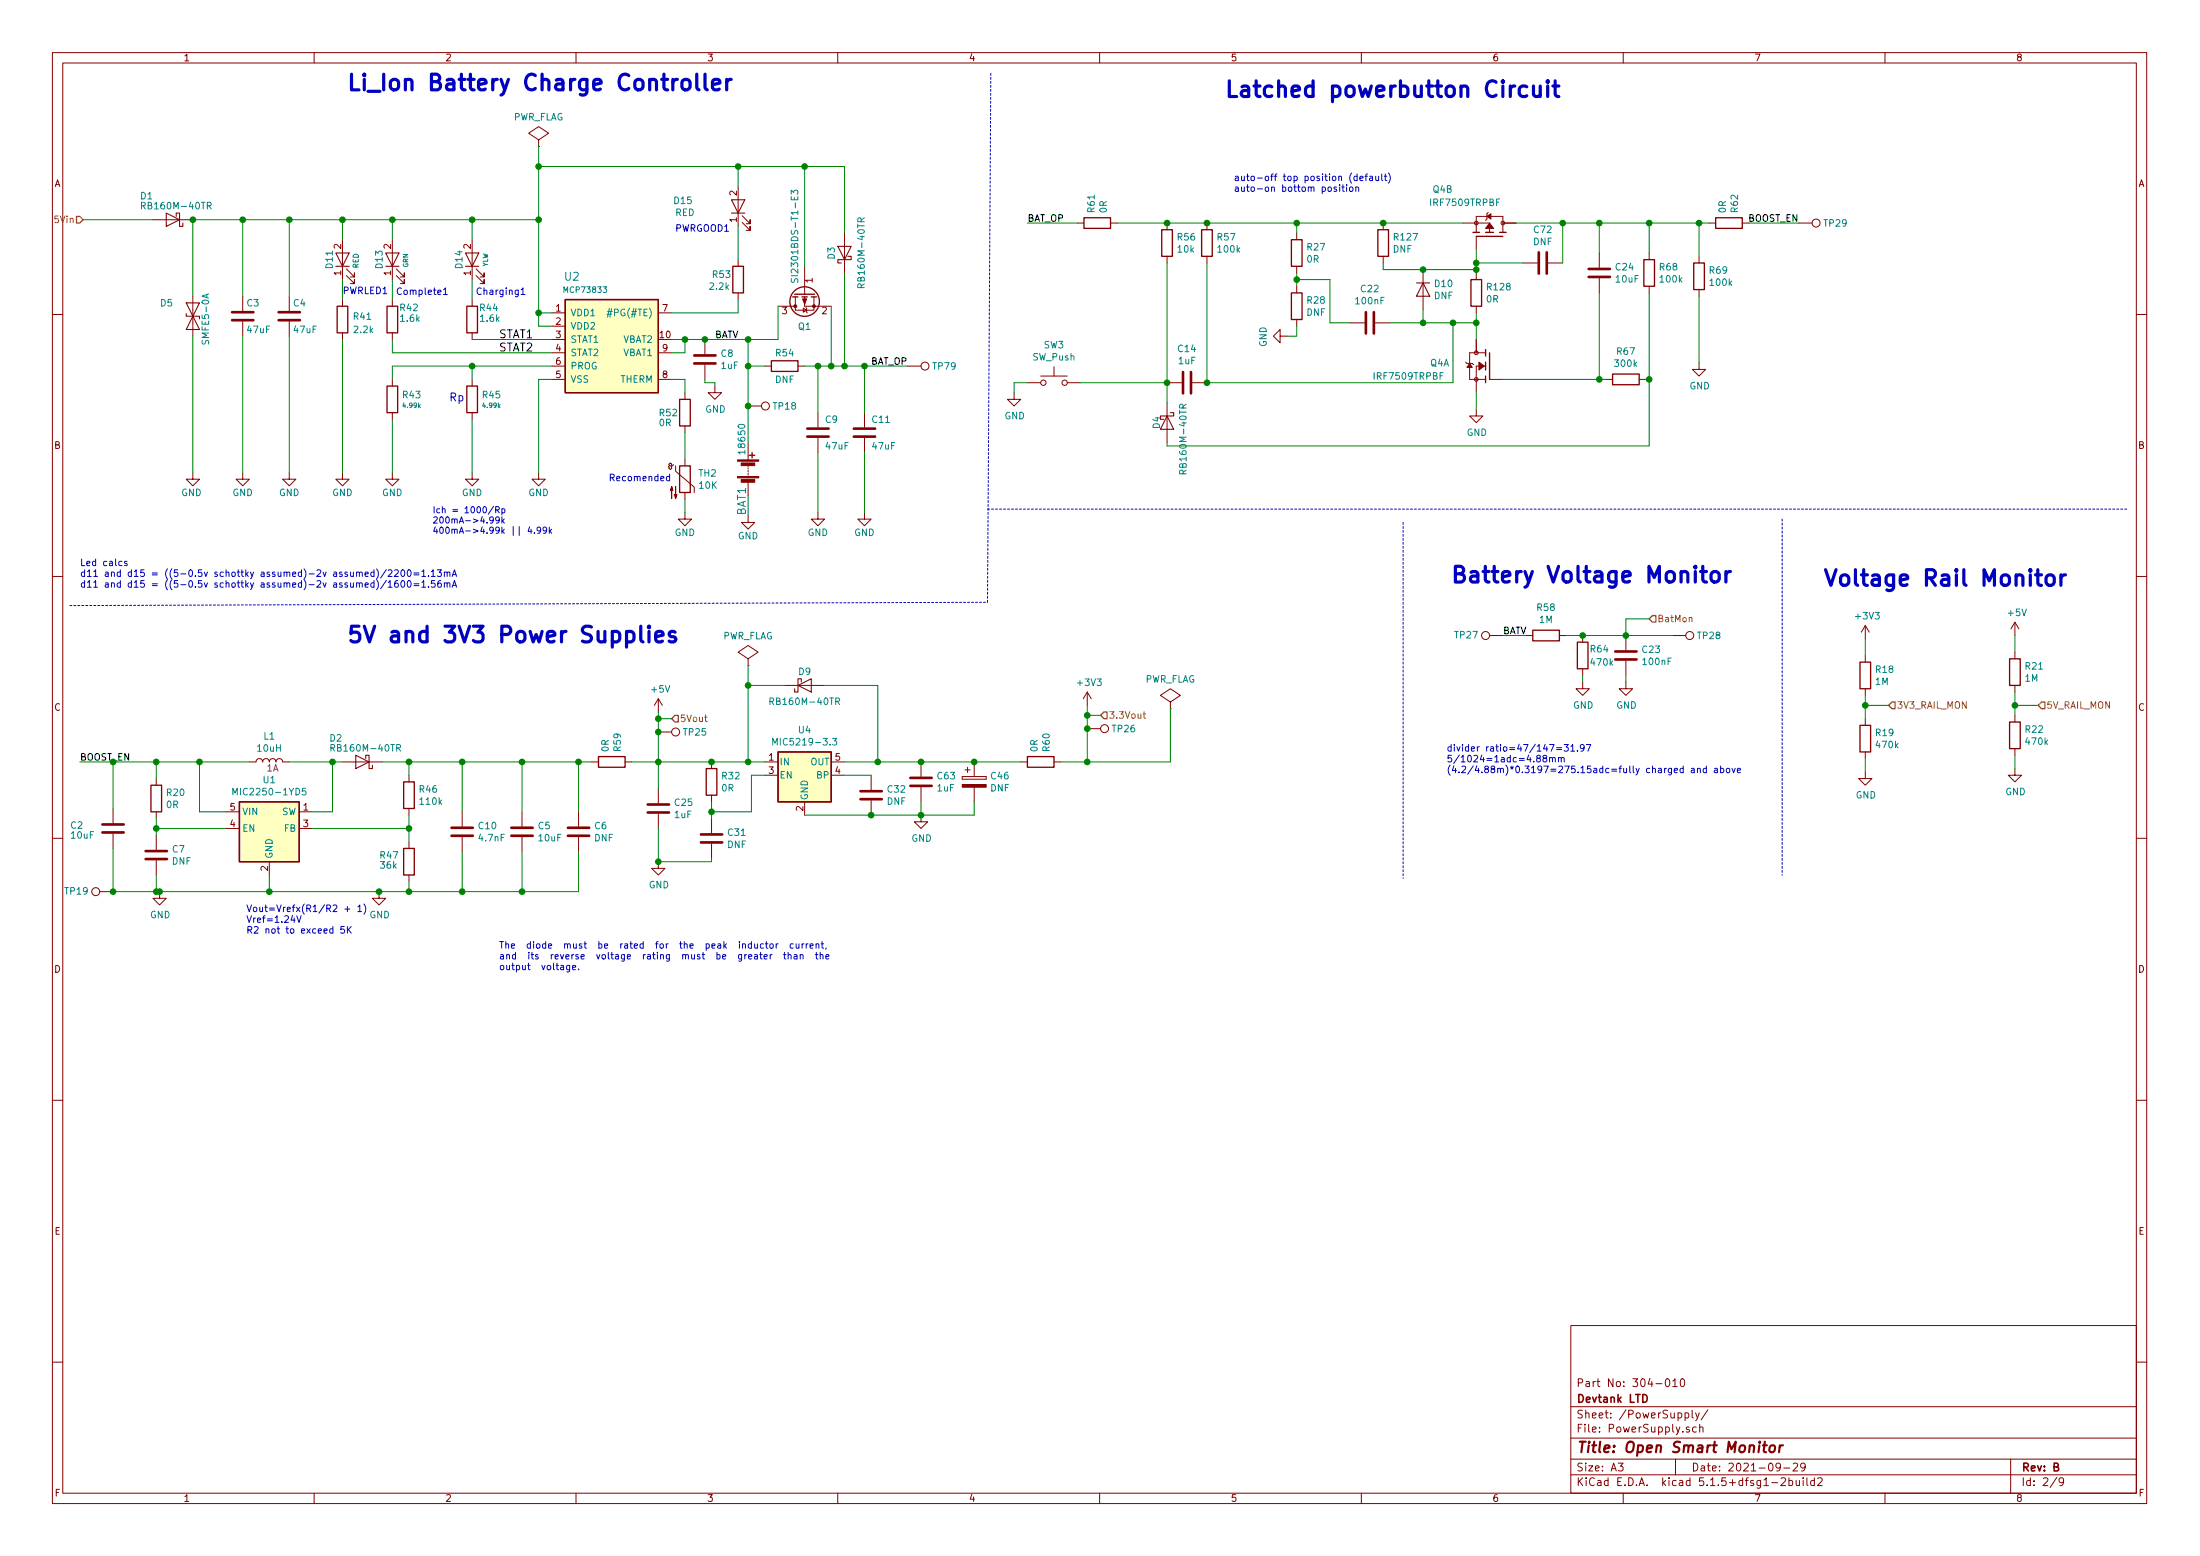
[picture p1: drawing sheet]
<svg xmlns="http://www.w3.org/2000/svg" width="420mm" height="297mm" viewBox="0 0 420 297" stroke-linecap="round" stroke-linejoin="round" font-family="sans-serif">
<g fill="none" stroke="#840000" stroke-width=".19">
<path d="M10 10h400v277h-400zM12 12h396v273.1h-396zM60 10v2M110 10v2M160 10v2M210 10v2M260 10v2M310 10v2M360 10v2M102.9 26.7l1.9-1.3-1.9-1.2-1.9 1.2 1.9 1.3v1.3M102.9 28h.1M141 35.6v7.6"/>
<path d="M29.2 41.9h7.6M36.8 56.6v7.6M46.4 56.6v2.7M55.2 56.6v2.7M65.4 45.8v7.6M65.4 57.2v1.3M66.2 52.6l1.5 1.5v-.7v.7h-.8M66.2 51.3l1.5 1.6v-.8v.8h-.8M74.9 45.8v7.6M74.9 57.2v1.3M75.7 52.6l1.5 1.5v-.7v.7h-.7M75.7 51.3l1.5 1.6v-.8v.8h-.7"/>
<path d="M90.2 45.8v7.6M90.2 57.2v1.3M90.9 52.6l1.6 1.5v-.7v.7h-.8M90.9 51.3l1.6 1.6v-.8v.8h-.8M105.4 59.7h2.5M125.8 59.7h2.5M141 49.6v1.2M141 55.9v1.3M141.7 42.5l1.6 1.5v-.8v.8h-.8M141.7 41.2l1.6 1.5v-.8v.8h-.8M148.6 58.5h3.3M151.9 56.7v1.8"/>
<path d="M153.4 58.8l.7 .4-.7 .4zM153.7 50.8v5.4M153.7 56.7v1.8h5M153.9 58.7l.3 1M155.4 56.7v2.5h-3.5v-.7M161.3 44.5v7.6M205.7 42.6h1.3M212.1 42.6h1.3M222.9 42.6v1.3M222.9 48.9v1.3M230.5 42.6v1.3M230.5 48.9v1.3"/>
<path d="M247.6 44.5v1.3M247.6 50.8v1.3M247.6 54.6v1.3M264.2 42.6v1.3M264.2 48.9v1.3M271.8 51.5v7.6M279.4 42.6h5.1v1.8M281.9 44.4v-3.1h5.1v3.1M281.9 45.1v2.6M281.9 52.1v1.3M281.9 58.5v1.2M284.2 40.5l-.2 .3v1l-.3 .3"/>
<path d="M287 42.6h2.6M290.8 50.2h2.8M295.7 50.2h2.7M305.4 48.3v2.8M305.4 53.1v2.8M315 48.3v1.3M315 54.6v1.3M324.5 48.9v1.3M324.5 55.3v1.3M326.4 42.6h1.3M332.7 42.6h1.3M343.5 42.6h2.6"/>
<path d="M10 60h2M46.4 61.4v2.8M55.2 61.4v2.8M65.4 63.5v1.3M74.9 63.5v1.3M74.9 72.4v1.3M74.9 78.8v1.2M90.2 63.5v1.3M90.2 72.4v1.3M90.2 78.8v1.2M105.4 69.9h2.5M105.4 62.3h2.5"/>
<path d="M105.4 64.8h2.5M105.4 67.3h2.5M105.4 72.4h2.5M125.8 67.3h2.5M125.8 72.4h2.5M130.8 75v1.2M134.6 64.8v2.8M134.6 69.6v2.8M136.5 73.7v1.3h1.3l-1.3 1.2-1.2-1.2h1.2M142.9 77.5h2.5M146 69.9h1.3M152.4 69.9h1.3"/>
<path d="M156.2 78.8v2.8M165.1 78.8v2.8M173.4 69.9h2.5M193.7 75v1.2h1.2l-1.2 1.3-1.3-1.3h1.3M196.2 73.1h2.6M198.8 71.8h5M201.3 70v1.8M203.8 73.1h2.6M222.9 76.9v7.6M222.9 73.1h2.8M227.7 73.1h2.8M244.5 64.2v-1.3l-1.3 1.3 1.3 1.2v-1.2h1.2"/>
<path d="M247.6 61v1.3M257.8 61.6h2.8M262.6 61.6h2.8M279.9 69.1l.3 .3h1l.2 .2M281.9 78.1v1.3h1.3l-1.3 1.3-1.2-1.3h1.2M281.9 64.8v2.5M283.7 69.9h-1.8v5.1M283.7 67.3h-3v5.1h3M284.5 72.4h2.5M306.7 72.4h1.3M313.1 72.4h1.2M324.5 69.3v1.2h1.3l-1.3 1.3-1.3-1.3h1.3"/>
<path d="M408 60h2M36.8 90.2v1.3h1.3l-1.3 1.2-1.2-1.2h1.2M46.4 90.2v1.3h1.2l-1.2 1.2-1.3-1.2h1.3M55.2 90.2v1.3h1.3l-1.3 1.2-1.2-1.2h1.2M65.4 90.2v1.3h1.3l-1.3 1.2-1.3-1.2h1.3M74.9 90.2v1.3h1.3l-1.3 1.2-1.2-1.2h1.2M90.2 90.2v1.3h1.2l-1.2 1.2-1.3-1.2h1.3M102.9 90.2v1.3h1.2l-1.2 1.2-1.3-1.2h1.3M128.6 88.7l-.2 .2-.3 .1-.3-.2v-.2l.3-.2 .2 .2v.8l-.2 .2-.3-.2-.2-.3M129 88.9v1.1l3.6 3v1M130.8 97.8v1.3h1.3l-1.3 1.3-1.3-1.3h1.3M130.8 81.3v1.3"/>
<path d="M130.8 87.7v1.2M130.8 94v1.3M142.9 98.5v1.2h1.2l-1.2 1.3-1.3-1.3h1.3M142.9 84.5v3.3M142.9 88.8v.3M142.9 89.3v.3M142.9 89.8v.3M142.9 90.3v.3M142.9 90.8v.3M142.9 92.1v2.6M156.2 97.8v1.3h1.3l-1.3 1.3-1.3-1.3h1.3M156.2 83.6v2.8"/>
<path d="M165.1 97.8v1.3h1.3l-1.3 1.3-1.3-1.3h1.3M165.1 83.6v2.8M10 110h2M356.2 119.4v2.6M356.2 119.4l-.7 1.3M356.2 119.4l.8 1.3M384.8 118.8v2.5M384.8 118.8l-.8 1.3M384.8 118.8l.8 1.3M408 110h2M125.7 133.4v2.5M125.7 139.7h2.6"/>
<path d="M125.7 133.4l-.7 1.3M125.7 133.4l.8 1.3M142.9 125.8l1.9-1.3-1.9-1.3-1.9 1.3 1.9 1.3v1.2M142.9 127h.1M149.9 130.8h7.6M207.6 139.1h2.6M207.6 132.1l-.7 1.3M207.6 132.1v2.6M207.6 132.1l.8 1.3M223.5 134l1.9-1.2-1.9-1.3-1.9 1.3 1.9 1.2v1.3M223.5 135.3h.1M284.5 121.3h2.5"/>
<path d="M291.5 121.3h1.2M297.8 121.3h1.3M302.3 130.2v1.3h1.2l-1.2 1.3-1.3-1.3h1.3M302.3 121.3v1.3M302.3 127.7v1.2M310.5 130.2v1.3h1.3l-1.3 1.3-1.3-1.3h1.3M310.5 121.3v2.8M310.5 126.1v2.8M319.4 121.3h2.5M356.2 125.1v1.3M356.2 131.5v1.3M356.2 137.2v1.3"/>
<path d="M384.8 124.5v1.3M384.8 130.8v1.3M384.8 136.6v1.2M21.6 154.3v2.8M21.6 159.2v2.8M29.8 148.6v1.3M29.8 155v1.2M29.8 159.4v2.8M43.2 155h2.5M43.2 158.2h2.5M47.6 145.5h1.3a.63 .63 0 0 1 .6-.7 .63 .63 0 0 1 .7 .7 .63 .63 0 0 1 .6-.7 .63 .63 0 0 1 .6 .7 .63 .63 0 0 1 .7-.7 .63 .63 0 0 1 .6 .7 .63 .63 0 0 1 .6-.7 .63 .63 0 0 1 .7 .7h1.2M57.1 155h2.6"/>
<path d="M57.1 158.2h2.6M65.4 145.5h7.6M78.1 148v1.3M78.1 154.3v1.3M88.3 155v2.8M88.3 159.8v2.8M99.7 155v2.8M99.7 159.8v2.8M110.5 155v2.8M110.5 159.8v2.8M113 145.5h1.3M119.4 145.5h1.2"/>
<path d="M125.7 150.5v2.8M125.7 155.4v2.8M135.9 145.5v1.2M135.9 151.8v1.3M135.9 156.2v2.8M146 145.5h2.6M146 148h2.6M153.7 153.1v2.5M158.7 145.5h2.6M158.7 148h2.6M166.4 148v2.8M166.4 152.8v2.8"/>
<path d="M175.9 155.6v1.3h1.3l-1.3 1.3-1.3-1.3h1.3M175.9 145.5v2.7M175.9 150.3v2.8M183.8 148.2v.6zM183.8 148.8h4.5zM183.8 148.2h4.5zM184.3 147h1M184.8 146.5v1M186.1 145.5v2.7M186.1 150.3v2.8M188.3 148.2v.6zM194.9 145.5h1.3"/>
<path d="M201.3 145.5h1.3M356.2 147.4v1.2h1.3l-1.3 1.3-1.2-1.3h1.2M356.2 143.5v1.3M384.8 146.7v1.3h1.3l-1.3 1.3-1.3-1.3h1.3M384.8 142.9v1.3M10 160h2M19 170.2h2.6M29.8 164.2v2.8M30.5 170.2v1.3h1.2l-1.2 1.3-1.3-1.3h1.3M51.4 164.5v2.5M72.4 170.2v1.3h1.3l-1.3 1.3-1.3-1.3h1.3M78.1 160.7v1.3"/>
<path d="M78.1 167v1.3M125.7 164.5v1.3h1.3l-1.3 1.2-1.2-1.2h1.2M135.9 161.1v2.8M408 160h2M10 210h2M408 210h2M300 253h108v32.1h-108zM10 260h2M300 278.5h108M300 274.5h108M300 268.5h108M309 279.3h1l-.5 .6 .4 .1v.7l-.2 .1-.7-.1"/>
<path d="M318.3 263.3l.1-.1a.8 .8 0 0 1 .5 .8 .8 .8 0 0 1-.5 .7 .97 .97 0 0 1-.1-1.4zM319.5 263.6l.4-.4v1.5M319.5 264.7h.8M320 278.5v3M321 263.4l.3-.2a.86 .86 0 0 1 .1 1.5l-.4-.3-.1-.6zM321.8 269.8l.4-.1 .3 .3-.1 .6h-.6M322.6 272.5l-.4-.1-.2 .2 .1 .2 .5 .2v.3h-.6M323.2 269.2v1.3l.2 .2M323.8 269.7l.4 1M324 272.5l-.5-.1-.3 .3 .1 .6 .2 .1 .5-.1M324.5 269.7l-.5 1.4-.2 .1M324.6 272.5l.2-.1 .4 .1v.9"/>
<path d="M324.6 271.9v1.5M326.2 269.1l-1.3 2M340 279.9l-.2 .3h-.5l-.1-.3 .1-.5 .5-.1 .2 .2a1.19 1.19 0 0 1-.2 1.2l-.5 .1M342.5 279.5l.5-.2 .3 .2v.2l-.9 1.1h.9M344.8 279.9l-.4 .3h-.2l-.3-.3 .1-.5 .4-.1 .3 .2a1.13 1.13 0 0 1-.3 1.2l-.4 .1M384 278.5v6.6M408 260h2M60 285.1v1.9M110 285.1v1.9M160 285.1v1.9M210 285.1v1.9M260 285.1v1.9"/>
<path d="M300 281.5h108M310 285.1v1.9M338.4 283h1.1M340.2 282.3l.5-.2 .3 .4-.9 1.1h.9M340.7 280.2h1.1M341.7 282.7l.4-.1 .3 .3-.2 .6h-.5M341.7 282.1v1.5M343 282.6l.1 .9 .3 .1 .3-.1M343.7 282.6v1M344.4 282.1v.2M344.4 282.6v1M345.1 282.1v1.3l.2 .2"/>
<path d="M346.5 282.7l-.4-.1-.3 .3 .1 .6 .2 .1 .4-.1M346.5 282.1v1.5M347.1 282.3l.6-.2 .3 .4-.9 1.1h.9M360 285.1v1.9M392.8 282l-1.3 2M394.1 282.7l-.3 .3h-.4l-.2-.3 .2-.5 .4-.1 .2 .2a1.19 1.19 0 0 1-.2 1.2l-.4 .1"/>
<circle cx="281.9" cy="42.6" r=".36"/>
<circle cx="287" cy="42.6" r=".36"/>
<circle cx="346.8" cy="42.6" r=".76"/>
<circle cx="146.2" cy="77.5" r=".76"/>
<circle cx="176.7" cy="69.9" r=".76"/>
<circle cx="199.3" cy="73.1" r=".51"/>
<circle cx="203.3" cy="73.1" r=".51"/>
<circle cx="281.9" cy="72.4" r=".36"/>
<circle cx="281.9" cy="67.3" r=".36"/>
<circle cx="129" cy="139.7" r=".76"/>
<circle cx="210.9" cy="139.1" r=".76"/>
<circle cx="283.7" cy="121.3" r=".76"/>
<circle cx="322.7" cy="121.3" r=".76"/>
<circle cx="18.3" cy="170.2" r=".76"/>
</g>
<path d="M336.7 275.9h.7M337.1 275.2l-.3 1.7 .1 .2 .4 .1M338.1 276.1l.1-.1a.51 .51 0 0 1 .8 .3l-.1 .5a.54 .54 0 0 1-.5 .4 .54 .54 0 0 1-.5-.4zM339.9 275.9l-.1 1.3M340.5 275.9a.55 .55 0 0 0-.6 .4" fill="none" stroke="#840000" stroke-width=".41"/>
<path d="M313.7 266.2a.75 .75 0 0 1 .9 .8 .75 .75 0 0 1-.9 .7z" fill="none" stroke="#840000" stroke-width=".3"/>
<g fill="none" stroke="#840000" stroke-width=".51">
<path d="M44.3 59.6h4.1M53.2 59.6h4.1M260.9 59.6v4.1M262.4 59.6v4.1M293.9 48.2v4M295.4 48.2v4M303.4 52.9h4.1M303.4 51.3h4.1M44.3 61.1h4.1M53.2 61.1h4.1M132.6 69.4h4.1M132.6 67.9h4.1"/>
<path d="M225.9 71v4.1M227.5 71v4.1M154.2 83.3h4M154.2 81.8h4M163.1 83.3h4M163.1 81.8h4M308.5 125.9h4M308.5 124.4h4M19.6 158.9h4M19.6 157.4h4M86.2 159.5h4.1M86.2 158h4.1"/>
<path d="M97.7 159.5h4M97.7 158h4M108.5 159.5h4M108.5 158h4M123.7 155.1h4.1M123.7 153.6h4.1M133.9 159.3h4M164.3 152.6h4.1M164.3 151h4.1M173.9 150h4M173.9 148.5h4M27.8 164h4.1"/>
<path d="M27.8 162.5h4.1M133.9 160.8h4"/>
</g>
<g fill="none" stroke="#840000" stroke-width=".25">
<path d="M64.4 58.5h2v5h-2zM73.9 58.5h2v5h-2zM89.2 58.5h2v5h-2zM107.9 57.2h17.8v17.8h-17.8zM140 50.8h2v5.1h-2zM151.4 56.7h1M151.8 56.2h3.8M153.2 56.7h1M154.9 56.7h1.1M207 41.6h5.1v2h-5.1zM221.9 43.9h2v5h-2zM229.5 43.9h2v5h-2z"/>
<path d="M246.6 45.8h2.1v5h-2.1zM246.6 55.9h2.1v5.1h-2.1zM263.1 43.9h2.1v5h-2.1zM280.9 53.4h2.1v5.1h-2.1zM281.3 44.4h1.3M281.9 45.1h5.1M283.7 44.4h1.5M286.4 44.4h1.3M313.9 49.6h2.1v5h-2.1zM323.5 50.2h2v5.1h-2zM327.7 41.6h5v2h-5zM73.9 73.7h2v5.1h-2z"/>
<path d="M89.2 73.7h2v5.1h-2zM129.8 76.2h2v5.1h-2zM147.3 68.9h5.1v2h-5.1zM283.7 66.7v1.3M283.7 69.1v1.5M283.7 71.8v1.3M284.5 67.3v5.1M308 71.4h5.1v2h-5.1zM129.8 88.9h2v5.1h-2zM143.1 86.9h1M143.6 86.4v1M292.7 120.3h5.1v2h-5.1z"/>
<path d="M301.2 122.6h2.1v5.1h-2.1zM355.2 126.4h2.1v5.1h-2.1zM355.2 138.5h2.1v5h-2.1zM383.8 125.8h2v5h-2zM383.8 137.8h2v5.1h-2zM28.8 149.9h2.1v5.1h-2.1zM45.7 153.1h11.4v11.4h-11.4zM77.1 149.3h2v5h-2zM114.3 144.4h5.1v2.1h-5.1zM134.9 146.7h2v5.1h-2zM148.6 143.5h10.1v9.6h-10.1zM196.2 144.4h5.1v2.1h-5.1z"/>
<path d="M77.1 162h2v5h-2z"/>
<circle cx="153.7" cy="57.6" r="2.82"/>
</g>
<g fill="none" stroke="#840000" stroke-width=".2">
<path d="M139.7 38.1h2.5l-1.2 2.6zM31.7 40.7l2.6 1.2-2.6 1.3zM33.7 41.3v-.6h.6v2.5h.6v-.6M35.6 57.8h2.5l-1.3 2.6zM35.6 59.9v.5h2.5v.5M64.1 48.3h2.6l-1.3 2.5zM64.1 50.8h2.6M73.7 48.3h2.5l-1.3 2.5zM73.7 50.8h2.5M88.9 48.3h2.5l-1.2 2.5zM88.9 50.8h2.5M139.7 40.7h2.5"/>
<path d="M160 47h2.6l-1.3 2.6zM161.9 48.9h.7v.7h-2.6v.6h.7M270.5 54h2.5M271.8 54l1.2 2.6h-2.5zM36.8 60.4l1.3 2.5h-2.5zM222.9 79.4l1.3 2.6h-2.6zM223.5 78.8h.7v.6h-2.6v.6h.6M152.4 130.8l2.5-1.2v2.5zM153 130.2v-.6h-.6v2.5h-.6v-.6M67.9 144.2l2.6 1.3-2.6 1.2zM69.8 144.8v-.6h.7v2.5h.6v-.6"/>
</g>
<g fill="none" stroke="#008484" stroke-width=".19">
<path d="M27 39.3l.6-.1 .1-.5-.7-.1v1.3M39.6 39.3l.6-.1 .1-.1v-.4l-.7-.1v1.3M39.9 39.3l.4 .6M151.1 37.1v-.8l.5 .4 .1-.3h.5l.2 .2-.2 .5M39.9 56.1l-1.3 .4 1.3 .4M115.9 60h.9M116 59.4h.9M116.4 58.9l-.4 1.6M151.2 53.2l-.1 .5 .1 .2h.4l.2-.6 .3-.1 .3 .2-.1 .5M164.5 54.9l-.1-.6-.5-.1-.1 .7h1.3M164.5 42.3l-.1-.6-.2-.1-.3 .1-.1 .6h1.3M165.1 41.6l-.6 .4"/>
<path d="M225.9 77.9v-.6l-.2-.1h-.3l-.1 .7h1.2M226.5 77.2l-.6 .4M225.9 90.5v-.6l-.5-.1-.1 .7h1.2M147 133.9l.7-.1v-.4l-.7-.2v1.3M159.6 133.9l.6-.1 .2-.1-.1-.3-.7-.2v1.3M159.9 133.9l.5 .6M44.5 151.8v-1.3l.4 .9 .4-.9v1.3M58.4 150.5h-.6l-.1 .6 .5-.1 .2 .2v.3l-.2 .3-.5-.2M63.2 142.8l.6-.1 .1-.4-.7-.2v1.3M75.8 142.8l.6-.1 .1-.1-.1-.3-.6-.2v1.3M76.1 142.8l.4 .6M147.6 142.2v-1.2l.4 .9 .4-.9v1.2"/>
<path d="M159 141h.8l-.4 .4 .3 .2v.5l-.1 .1-.6-.1"/>
</g>
<g fill="#840000" stroke="#840000" stroke-width=".19">
<path d="M140.8 91h4.1v.2h-4.1z"/>
<path d="M140.8 87.8h4.1v.2h-4.1z"/>
<path d="M141.6 91.6h2.5v.5h-2.5z"/>
<path d="M141.6 88.4h2.5v.5h-2.5z"/>
<path d="M183.8 149.8h4.5v.5h-4.5z"/>
<path d="M153.3 57.1h.8l-.4 1z"/>
<path d="M128.3 92.9l.2 .7h-.5l.3-.7v2.3z"/>
<path d="M129 92.9v2.3l-.2-.8h.5l-.3 .8z"/>
<path d="M284.5 42.6l.7 1h-1.5z"/>
<path d="M284 41.3l.7-.5v1z"/>
<path d="M282.4 69.1l1.1 .8-1.1 .7z"/>
<path d="M280.7 69.4l.5 .7h-1z"/>
<circle cx="155.4" cy="58.5" r=".28"/>
<circle cx="151.9" cy="58.5" r=".28"/>
</g>
<g fill="#ffffc2" stroke="#ffffc2" stroke-width=".19">
<path d="M45.7 153.1h11.4v11.4h-11.4z"/>
<path d="M107.9 57.2h17.8v17.8h-17.8z"/>
<path d="M148.6 143.5h10.1v9.6h-10.1z"/>
</g>
<path d="M188.6 97.2h217.8M268 99.7v68M340.4 99.1v67.9M13.3 115.6l175.3-.6M188.6 115l.6-101" fill="none" stroke="#0000c2" stroke-width=".19" stroke-dasharray=".4 .4"/>
<g fill="none" stroke="#008400" stroke-width=".19">
<path d="M102.9 28v34.3h2.5M102.9 31.8h58.4v12.7M141 31.8v3.8M153.7 31.8v19M15.9 41.9h13.3M46.4 41.9v14.7M55.2 41.9v14.7M65.4 41.9v3.9M65.4 53.4v3.8M74.9 41.9v3.9M74.9 53.4v3.8M90.2 41.9v3.9"/>
<path d="M90.2 53.4v3.8M102.9 59.7h2.5M102.9 41.9h-66.1v14.7M141 57.2v2.5h-12.7M141 43.2v6.4M148.6 58.5v6.3h-20.3M158.7 58.5v11.4M161.3 52.1v17.8M196.2 42.6h9.5M213.4 42.6h66M222.9 50.2v26.7M230.5 50.2v22.9h47v-11.5"/>
<path d="M247.6 42.6v1.9M247.6 52.1v2.5M247.6 53.4h6.4v8.2h3.8M264.2 50.2v1.3h17.7M271.8 59.1v2.5M281.9 47.7v4.4M281.9 59.7v5.1M281.9 50.2h8.9M289.6 42.6h36.8M298.4 42.6v7.6M305.4 42.6v5.7M305.4 55.9v16.5"/>
<path d="M315 55.9v29.2h-92.1v-.6M315 42.6v5.7M324.5 42.6v6.3M324.5 56.6v12.7M334 42.6h9.5M36.8 64.2v26M46.4 64.2v26M55.2 64.2v26M65.4 64.8v25.4M74.9 64.8v2.5h30.5M90.2 69.9v2.5M90.2 64.8h15.2"/>
<path d="M105.4 72.4h-2.5v17.8M105.4 69.9h-30.5v2.5M128.3 72.4h2.5v2.6M130.8 64.8v2.5h-2.5M134.6 72.4v.7h1.9v.6M142.9 64.8v19.7M142.9 69.9h3.1M153.7 69.9h19.7M156.2 69.9v8.9M165.1 69.9v8.9M196.2 73.1h-2.5v1.9M206.4 73.1h16.5"/>
<path d="M247.6 62.3v1.9h-1.9M265.4 61.6h16.5M281.9 75v3.1M287 72.4h19.7M314.3 72.4h.7M74.9 80v10.2M90.2 80v10.2M130.8 82.6v5.1M130.8 95.3v2.5M142.9 94.7v3.8M156.2 86.4v11.4M165.1 86.4v11.4"/>
<path d="M315 118.1h-4.5v3.2M125.7 135.9v14.6M125.7 137.2h2.6M142.9 127v18.5M142.9 130.8h7M157.5 130.8h10.1v14.7M207.6 136.6h2.6M207.6 134.7v10.8M223.5 135.3v10.2h-20.9M287 121.3h4.5M299.1 121.3h20.3M302.3 128.9v1.3"/>
<path d="M310.5 128.9v1.3M356.2 122v3.1M356.2 132.8v4.4M356.2 134.7h4.5M384.8 134.7h4.5M384.8 121.3v3.2M384.8 132.1v4.5M15.2 145.5h32.4M21.6 145.5v8.8M29.8 158.2h13.4M29.8 145.5v3.1M29.8 156.2v3.2"/>
<path d="M38.1 145.5v9.5h5.1M55.2 145.5h10.2M59.7 158.2h18.4M63.5 145.5v9.5h-3.8M73 145.5h40M78.1 145.5v2.5M78.1 155.6v5.1M88.3 145.5v9.5M99.7 145.5v9.5M110.5 145.5v9.5M120.6 145.5h25.4M125.7 158.2v6.3h10.2v-.6"/>
<path d="M135.9 153.1v3.1M146 148h-2.5v7h-7.6M161.3 145.5h33.6M161.3 148h5.1M175.9 153.1v2.5M186.1 153.1v2.5h-32.4M356.2 144.8v2.6M384.8 144.2v2.5M21.6 162v8.2h88.9v-7.6M29.8 167v3.2M51.4 167v3.2M78.1 168.3v1.9"/>
<path d="M88.3 162.6v7.6M99.7 162.6v7.6"/>
</g>
<path d="M322.6 118l.2-.1h.3v.8M134.6 136.9h.5M134.7 136.5v1.1l.4 .2M218.3 136.3h.5M218.5 135.9v1l.3 .2" fill="none" stroke="#848400" stroke-width=".19"/>
<path d="M14.6 41.3h.6l.7 .6-.7 .7h-.6zM315.6 117.5h.6v1.3h-.6l-.6-.7zM128.9 136.6h.6v1.2h-.6l-.6-.6zM210.8 135.9h.7v1.3h-.7l-.6-.6zM361.3 134h.6v1.3h-.6l-.6-.6zM389.9 134h.6v1.3h-.6l-.6-.6z" fill="none" stroke="#848400" stroke-width=".25"/>
<g fill="none" stroke="#0000c2" stroke-width=".61">
<path d="M133.1 14.2v2.5l.4 .5M134.6 14.2v2.5l.5 .5M136.1 16.2l1.4-.3-.1-.6-.3-.2h-.6l-.4 .5v1.1l.1 .3 .3 .2h.6l.3-.2M138.8 15.1v2.1M139.6 15.1a.77 .77 0 0 0-.8 .6M292.9 16.4v1.6l.1 .3a.81 .81 0 0 0 1.2-.2M294.2 16.4v2M295.6 15.4l-.2 .2 .2 .1 .1-.1-.1-.2v.3M295.6 16.4v2M296.6 16.4h1.1M297 15.4v2.6l.2 .3 .5 .1M122.4 119.5v2.6l.1 .3 .3 .1"/>
<path d="M124 119.5l-.2 .2 .2 .1 .1-.1-.1-.2v.3M324.8 109.1h1.1M325.2 108.1v2.6l.1 .3 .6 .1M326.9 109.4a.81 .81 0 0 1 .8-.3 .81 .81 0 0 1 .6 .6v.8a.81 .81 0 0 1-.7 .6 .81 .81 0 0 1-.8-.6v-.8zM329.6 109.1v2M330.5 109.1a.82 .82 0 0 0-.9 .6M388.7 109.7h1.2M389.2 108.7v2.6l.1 .3 .6 .1M390.9 110a.81 .81 0 0 1 .8-.3 .81 .81 0 0 1 .6 .6v.9a.81 .81 0 0 1-.8 .6 .81 .81 0 0 1-.7-.6v-.9zM393.6 109.7v2M394.5 109.7a.82 .82 0 0 0-.9 .6M124 120.5v2"/>
<path d="M125.2 121.6l1.4-.4-.1-.5-.3-.2h-.5l-.5 .5v1.1l.2 .3 .3 .1h.5l.3-.1M128.9 120.7l-.7-.2-.4 .5 .1 .4 1 .3 .2 .3-.2 .4-.2 .1h-.6l-.3-.1"/>
</g>
<g fill="none" stroke="#0000c2" stroke-width=".19">
<path d="M255.2 35.7h-.3l-.1 .2v.2l.4 .1v.3h-.4M255.9 35.7v.8M256.3 35.7h.4M256.5 35.3v1.1l.2 .1M257.2 35.7v.8M257.8 35.7h.3l.3 .2-.1 .6h-.3l-.2-.1zM258.9 35.8l.2-.1h.3l.1 .8M258.9 35.7v.8M259.2 33.7l-.4-.1-.2 .3 .1 .5h.5M259.2 33.2v1.3M259.7 34l.6-.1v-.2l-.4-.1-.2 .2 .1 .6h.5M260.7 33.6h.5"/>
<path d="M261.2 33.2l-.3 .2v1.1M261.6 33.7h.5v.8M262.1 33.9l-.4 .1-.2 .2 .1 .2h.5M262.7 33.6l.1 .8h.5M263.3 33.6v.9M263.9 33.2v1.1l.2 .2M264.4 33.6h.5M264.6 33.2v1.1l.3 .2M265.2 33a1.4 1.4 0 0 1 0 2M84.7 55.3l.4-.3v1.2M84.7 56.2h.7M99.5 55.3l.4-.3v1.2"/>
<path d="M99.5 56.2h.8M94.2 99.2l-.2 .2h-.4l-.1-.2 .1-.4 .4-.1 .2 .2v.7l-.2 .2-.4 .1M94.3 96.7l-1.1 1.5M94.7 97.3h.5l.2-.2-.1-.3-.6-.1v1.2M94.9 97.3l.5 .6M95.4 99.2l-.3 .2h-.3l-.1-.6 .4-.1 .3 .2-.1 .7-.2 .2-.3 .1M95.9 97.2l.3-.1 .2 .2-.1 .6h-.4M95.9 97.1v1.2M95.9 98.7v1.2M96 99.4l.3 .5M96.3 99.1l-.4 .4M127.9 91l-.4-.1-.2 .3 .1 .5h.5"/>
<path d="M127.9 90.5v1.3M23.3 107.2l-.4-.1-.2 .3 .1 .5h.5M24.3 107.2l-.3-.1-.2 .2v.2l.5 .1v.3h-.5M71.4 109.3l-.3-.1-.3 .2 .1 .6h.5M71.4 111.3h-.3l-.3 .2 .1 .6h.5M71.4 108.8v1.2M71.4 110.8v1.3M71.9 108.6a1.47 1.47 0 0 1 0 1.9M71.9 110.7a1.47 1.47 0 0 1 0 1.9M73.8 108.7l-1.1 1.6M73.8 110.8l-1.1 1.6M74.1 108.9l.5-.1 .3 .3-.8 .9h.8"/>
<path d="M74.1 111.2l.4-.4v1.3M74.1 112.1h.8M75.4 108.9l.4-.1 .3 .3-.8 .9h.8M76 110.8l-.4 .1a.87 .87 0 0 0 0 1.2l.4-.1v-.6l-.4-.1-.2 .3M76.7 108.9l.2-.1a.67 .67 0 0 1 .4 .6 .67 .67 0 0 1-.4 .6l-.3-.4zM76.7 111l.2-.2a.67 .67 0 0 1 .4 .7 .67 .67 0 0 1-.4 .6l-.3-.5zM78 108.9l.1-.1a.67 .67 0 0 1 .4 .6 .67 .67 0 0 1-.4 .6 .83 .83 0 0 1-.1-1.1zM78 110.9l.1-.1a.67 .67 0 0 1 .4 .7 .67 .67 0 0 1-.4 .6 .83 .83 0 0 1-.1-1.2zM79 109.4h1M79 109.7h1M79 111.4h1M79 111.8h1"/>
<path d="M80.6 109.1l.3-.3v1.2M80.6 111.2l.3-.4v1.3M80.6 110h.7M80.6 112.1h.7M81.8 109.9v.1M81.8 112v.1M82.4 109.1l.3-.3v1.2M82.4 110h.7M83 110.8h-.6v.6l.5-.1 .2 .3v.3l-.2 .2-.5-.1M83.5 108.8h.8l-.4 .5 .4 .1v.5l-.2 .1-.6-.1M84.2 110.8l-.4 .1a.87 .87 0 0 0 0 1.2l.5-.1v-.6l-.5-.1-.2 .3M84.9 109.3l.1-.1 .3 .1 .1 .7"/>
<path d="M84.9 111.4l.1-.1h.3l.1 .8M84.9 109.2v.8M84.9 111.3v.8M85.4 109.4l.2-.2 .3 .1v.7M85.4 111.4l.2-.1h.3v.8M86.4 110l.4-1.2 .4 1.2M86.4 112.1l.4-1.3 .4 1.3M86.5 109.7h.6M86.5 111.7h.6M101.1 100.6l-.2 .8h.7M101.4 101v.8M102.1 101.7v.1"/>
<path d="M103.3 101.1l-.3 .3-.3-.1-.1-.2v-.4l.4-.1 .3 .2-.1 .7-.2 .3h-.3M104.4 101.1l-.2 .3-.4-.1v-.6l.4-.1 .2 .2-.2 .9-.4 .1M104.9 100.6v1.2M105 101.4l.4 .4M105.4 101l-.5 .5M294.9 144.7l-.2-.2 .1-.2 .3-.1 .3 .1v.3l-.6 .2-.1 .2v.2l.2 .3 .4-.1 .1-.2v-.4l-.3-.1M295.9 144.7l.2-.1 .3 .1 .1 .8M295.9 144.6v.9M296.5 144.8l.2-.2 .3 .1v.8M297.3 142.7h.9M297.3 143.1h.9M297.6 144.7l.2-.1 .3 .1 .1 .8"/>
<path d="M297.6 144.6v.9M298.2 144.8l.2-.2 .3 .1v.8M298.7 142.1h.8l-.4 .5 .3 .1 .1 .5-.2 .2-.6-.1M300 142.5l.4-.4v1.3M300 143.4h.7M301.3 143.3v.1M302.5 142.7l-.2 .2h-.4l-.1-.2 .1-.4 .4-.2 .2 .3-.1 .9-.5 .1M303 142.1h.8l-.5 1.3M321.5 146.7h-.4l-.2 .2 .1 .6h.5M321.5 146.2v1.3M323 146.7h.5l.1 .8M323.6 147h-.4l-.2 .2v.3h.6"/>
<path d="M324.2 146.8l.2-.1h.3v.8M324.2 146.7v.8M325.9 146.7h-.4l-.2 .2 .1 .6h.5M325.9 146.2v1.3M327.5 146.7h.4l.1 .8M328 147l-.6 .2 .1 .3h.5M328.6 146.7h.4l.2 .2-.1 .6h-.5M328.6 146.2v1.3M329.8 146.7h.3l.3 .2v.4l-.3 .2h-.3l-.1-.2zM330.8 146.7l.3 .8 .3-.8M331.8 147.1l.6-.1v-.3h-.4l-.2 .1 .1 .7h.5M56.7 174.8l.4 1.3 .4-1.3"/>
<path d="M65.7 176.9h-.6v.6l.5-.1 .2 .2v.3l-.2 .2-.5-.1M65.9 173.5h.9M66.3 173.1v.9M66.3 176.9v1.2M66.5 177.4l.6 .7M67.1 176.9l-.8 .7M68.4 173.1l.3-.3v1.2M68.4 174h.7M69.5 172.6a1.47 1.47 0 0 1 0 1.9M143.5 179.7v1.3M146.4 179.7v1.1l.3 .2M157 179.7v1.1l.3 .2"/>
<path d="M108.8 184.3l-.1 1.1-.1 .2-.3-.1M108.8 184.3h-.4l-.2 .2 .1 .6h.5M109.3 184.7l.7-.1-.1-.3h-.4l-.2 .2 .1 .6h.5M110.5 185v.1M143 182.6l.6-.1-.1-.2-.3-.1-.2 .2v.6h.5M143.5 180.2h-.3l-.3 .2 .1 .6h.5M144.1 180.2l.1 .8h.3l.2-.1M144.1 182.3h.5l.1 .8M144.7 182.5l-.5 .1-.1 .2v.2h.6M144.7 180.2v.8M145.1 182.2h.5M145.3 181.8v1.1l.3 .2"/>
<path d="M145.8 180.2h-.4l-.2 .2 .1 .6h.5M145.9 182.6l.6-.1v-.2l-.4-.1-.2 .2 .1 .6h.5M146.2 180.2h.5M147.1 182.2v.9M147.1 180.2h.3l.2 .1v.7h-.3l-.3-.2zM147.4 182.2l-.3 .3M148.2 180.2v.8M148.6 180.2l-.4 .2M149.6 182.2h.5M149.8 181.8v1.1l.3 .2M150.5 182.4l.2-.2 .3 .1 .1 .8M150.5 181.8v1.3"/>
<path d="M151.5 180.2h-.4l-.2 .2 .1 .6h.5M151.7 182.3h.5v.8M152 180.2l.1 .8h.3l.2-.1M152.2 182.5l-.4 .1-.2 .2 .2 .3 .4-.1M152.6 180.2v.8M152.8 182.4l.2-.2 .3 .1 .1 .8M152.8 182.2v.9M153.2 180.2v.8M153.5 180.2l-.3 .2M154 180.2v.8M154.3 180.2l-.3 .2M154.7 180.6l.6-.1-.1-.3h-.3l-.2 .2 .1 .6h.4"/>
<path d="M155.7 182.2h.5M155.9 180.3l.1-.1h.3l.1 .8M155.9 180.2v.8M155.9 181.8v1.1l.3 .2M156.6 182.4l.2-.2 .3 .1 .1 .8M156.6 181.8v1.3M156.8 180.2h.5M157.7 182.6l.6-.1v-.2l-.4-.1-.2 .2 .1 .6h.5M157.8 181l-.1 .2"/>
</g>
<g fill="#008400" stroke="#008400" stroke-width=".25">
<circle cx="271.8" cy="51.5" r=".51"/>
<circle cx="384.8" cy="134.7" r=".51"/>
<circle cx="356.2" cy="134.7" r=".51"/>
<circle cx="186.1" cy="145.5" r=".51"/>
<circle cx="74.9" cy="41.9" r=".51"/>
<circle cx="78.1" cy="158.2" r=".51"/>
<circle cx="90.2" cy="41.9" r=".51"/>
<circle cx="102.9" cy="41.9" r=".51"/>
<circle cx="102.9" cy="59.7" r=".51"/>
<circle cx="125.7" cy="139.7" r=".51"/>
<circle cx="90.2" cy="69.9" r=".51"/>
<circle cx="298.4" cy="42.6" r=".51"/>
<circle cx="51.4" cy="170.2" r=".51"/>
<circle cx="141" cy="31.8" r=".51"/>
<circle cx="281.9" cy="50.2" r=".51"/>
<circle cx="72.4" cy="170.2" r=".51"/>
<circle cx="130.8" cy="64.8" r=".51"/>
<circle cx="207.6" cy="145.5" r=".51"/>
<circle cx="142.9" cy="69.9" r=".51"/>
<circle cx="142.9" cy="64.8" r=".51"/>
<circle cx="102.9" cy="31.8" r=".51"/>
<circle cx="165.1" cy="69.9" r=".51"/>
<circle cx="134.6" cy="64.8" r=".51"/>
<circle cx="65.4" cy="41.9" r=".51"/>
<circle cx="158.8" cy="69.9" r=".51"/>
<circle cx="21.6" cy="170.2" r=".51"/>
<circle cx="55.2" cy="41.9" r=".51"/>
<circle cx="247.7" cy="53.4" r=".51"/>
<circle cx="46.4" cy="41.9" r=".51"/>
<circle cx="156.2" cy="69.9" r=".51"/>
<circle cx="63.5" cy="145.5" r=".51"/>
<circle cx="142.9" cy="130.8" r=".51"/>
<circle cx="207.6" cy="139.1" r=".51"/>
<circle cx="38.1" cy="145.5" r=".51"/>
<circle cx="125.7" cy="145.5" r=".51"/>
<circle cx="125.7" cy="137.2" r=".51"/>
<circle cx="175.9" cy="145.5" r=".51"/>
<circle cx="29.8" cy="145.5" r=".51"/>
<circle cx="142.9" cy="145.5" r=".51"/>
<circle cx="222.9" cy="73.1" r=".51"/>
<circle cx="99.7" cy="145.5" r=".51"/>
<circle cx="88.3" cy="145.5" r=".51"/>
<circle cx="315" cy="72.4" r=".51"/>
<circle cx="125.7" cy="164.5" r=".51"/>
<circle cx="175.9" cy="155.6" r=".51"/>
<circle cx="302.3" cy="121.3" r=".51"/>
<circle cx="264.2" cy="42.6" r=".51"/>
<circle cx="281.9" cy="51.5" r=".51"/>
<circle cx="310.5" cy="121.3" r=".51"/>
<circle cx="135.9" cy="155" r=".51"/>
<circle cx="30.5" cy="170.2" r=".51"/>
<circle cx="29.8" cy="170.2" r=".51"/>
<circle cx="29.8" cy="158.2" r=".51"/>
<circle cx="324.5" cy="42.6" r=".51"/>
<circle cx="135.9" cy="145.5" r=".51"/>
<circle cx="222.9" cy="42.6" r=".51"/>
<circle cx="315" cy="42.6" r=".51"/>
<circle cx="230.5" cy="42.6" r=".51"/>
<circle cx="153.7" cy="31.8" r=".51"/>
<circle cx="78.1" cy="170.2" r=".51"/>
<circle cx="166.4" cy="155.6" r=".51"/>
<circle cx="161.3" cy="69.9" r=".51"/>
<circle cx="247.6" cy="42.6" r=".51"/>
<circle cx="230.5" cy="73.1" r=".51"/>
<circle cx="110.5" cy="145.5" r=".51"/>
<circle cx="207.6" cy="136.6" r=".51"/>
<circle cx="271.8" cy="61.6" r=".51"/>
<circle cx="78.1" cy="145.5" r=".51"/>
<circle cx="142.9" cy="77.5" r=".51"/>
<circle cx="281.9" cy="61.6" r=".51"/>
<circle cx="277.5" cy="61.6" r=".51"/>
<circle cx="36.8" cy="41.9" r=".51"/>
<circle cx="88.3" cy="170.2" r=".51"/>
<circle cx="305.4" cy="42.6" r=".51"/>
<circle cx="167.6" cy="145.5" r=".51"/>
<circle cx="305.4" cy="72.4" r=".51"/>
<circle cx="99.7" cy="170.2" r=".51"/>
</g>
<g font-size="4.2" fill="#0000c2">
<text x="66" y="17.3">Li_Ion Battery Charge Controller</text>
<text x="233.7" y="18.6">Latched powerbutton Circuit</text>
<text x="276.9" y="111.3">Battery Voltage Monitor</text>
<text x="348" y="111.9">Voltage Rail Monitor</text>
<text x="66" y="122.7">5V and 3V3 Power Supplies</text>
</g>
<text font-size="2.8" fill="#840000" x="301" y="277.3">Title: Open Smart Monitor</text>
<g font-size="2.1" fill="#008484">
<text x="107.9" y="53.6">U2</text>
<text x="142.4" y="98.4" transform="rotate(-90 142.4 98.4)">BAT1</text>
</g>
<g font-size="2.1">
<text x="95.2" y="64.6">STAT1</text>
<text x="95.2" y="67.1">STAT2</text>
</g>
<text font-size="2.1" fill="#0000c2" x="85.7" y="76.6">Rp</text>
<g font-size="2.1" fill="#840000">
<text x="301" y="267.8">Devtank LTD</text>
<text x="301" y="264.8">Part No: 304-010</text>
<text x="301" y="273.5">File: PowerSupply.sch</text>
<text x="301" y="270.8">Sheet: /PowerSupply/</text>
<text x="301" y="280.9">Size: A3</text>
<text x="323" y="280.9">Date: 2021-09-29</text>
<text x="386" y="280.9">Rev: B</text>
<text x="301" y="283.7">KiCad E.D.A. kicad 5.1.5+dfsg1-2build2</text>
<text x="386" y="283.7">Id: 2/9</text>
</g>
<g font-size="1.8" fill="#840000">
<text x="35" y="11.7">1</text>
<text x="85" y="11.7">2</text>
<text x="135" y="11.7">3</text>
<text x="185" y="11.7">4</text>
<text x="235" y="11.7">5</text>
<text x="285" y="11.7">6</text>
<text x="335" y="11.7">7</text>
<text x="385" y="11.7">8</text>
<text x="10.4" y="35.7">A</text>
<text x="408.4" y="35.7">A</text>
<text x="140.7" y="37.3" transform="rotate(-90 140.7 37.3)">2</text>
<text x="65.2" y="47.5" transform="rotate(-90 65.2 47.5)">2</text>
<text x="74.7" y="47.5" transform="rotate(-90 74.7 47.5)">2</text>
<text x="89.9" y="47.5" transform="rotate(-90 89.9 47.5)">2</text>
<text x="140.7" y="42.4" transform="rotate(-90 140.7 42.4)">1</text>
<text x="65.2" y="52.6" transform="rotate(-90 65.2 52.6)">1</text>
<text x="74.7" y="52.6" transform="rotate(-90 74.7 52.6)">1</text>
<text x="89.9" y="52.6" transform="rotate(-90 89.9 52.6)">1</text>
<text x="155.2" y="54" transform="rotate(-90 155.2 54)">1</text>
<text x="106.2" y="59.5">1</text>
<text x="126.5" y="59.5">7</text>
<text x="149.4" y="60">3</text>
<text x="157" y="60">2</text>
<text x="106.2" y="62">2</text>
<text x="106.2" y="64.6">3</text>
<text x="126.1" y="64.6">10</text>
<text x="106.2" y="67.1">4</text>
<text x="106.2" y="69.6">6</text>
<text x="126.5" y="67.1">9</text>
<text x="106.2" y="72.2">5</text>
<text x="126.5" y="72.2">8</text>
<text x="10.4" y="85.7">B</text>
<text x="408.4" y="85.7">B</text>
<text x="10.4" y="135.7">C</text>
<text x="408.4" y="135.7">C</text>
<text x="146.8" y="145.2">1</text>
<text x="146.8" y="147.7">3</text>
<text x="159.5" y="147.7">4</text>
<text x="159.5" y="145.2">5</text>
<text x="44" y="154.7">5</text>
<text x="57.9" y="154.7">1</text>
<text x="153.4" y="154.8" transform="rotate(-90 153.4 154.8)">2</text>
<text x="44" y="157.9">4</text>
<text x="57.9" y="157.9">3</text>
<text x="51.2" y="166.3" transform="rotate(-90 51.2 166.3)">2</text>
<text x="10.4" y="185.7">D</text>
<text x="408.4" y="185.7">D</text>
<text x="10.4" y="235.7">E</text>
<text x="408.4" y="235.7">E</text>
<text x="10.5" y="285.7">F</text>
<text x="35" y="286.7">1</text>
<text x="85" y="286.7">2</text>
<text x="135" y="286.7">3</text>
<text x="185" y="286.7">4</text>
<text x="235" y="286.7">5</text>
<text x="285" y="286.7">6</text>
<text x="335" y="286.7">7</text>
<text x="385" y="286.7">8</text>
<text x="408.5" y="285.7">F</text>
</g>
<g font-size="1.8" fill="#008484">
<text x="97.9" y="23">PWR_FLAG</text>
<text x="26.9" y="38.1">D1</text>
<text x="27.7" y="40">RB160M-40TR</text>
<text x="128.8" y="38.9">D15</text>
<text x="129" y="41.2">RED</text>
<text x="209.1" y="40.5" transform="rotate(-90 209.1 40.5)">R61</text>
<text x="211.4" y="40.6" transform="rotate(-90 211.4 40.6)">0R</text>
<text x="273.7" y="39.3">IRF7509TRPBF</text>
<text x="273.7" y="36.8">Q4B</text>
<text x="329.6" y="40.6" transform="rotate(-90 329.6 40.6)">0R</text>
<text x="331.9" y="40.5" transform="rotate(-90 331.9 40.5)">R62</text>
<text x="224.9" y="45.9">R56</text>
<text x="232.6" y="45.9">R57</text>
<text x="249.7" y="47.8">R27</text>
<text x="266.3" y="45.9">R127</text>
<text x="292.8" y="46.8">DNF</text>
<text x="293" y="44.5">C72</text>
<text x="348.4" y="43.3">TP29</text>
<text x="63.6" y="51.2" transform="rotate(-90 63.6 51.2)">D11</text>
<text x="73.1" y="51.2" transform="rotate(-90 73.1 51.2)">D13</text>
<text x="88.3" y="51.2" transform="rotate(-90 88.3 51.2)">D14</text>
<text x="136.2" y="53">R53</text>
<text x="152.5" y="52.5" transform="rotate(-90 152.5 52.5)">SI2301BDS-T1-E3</text>
<text x="159.4" y="49.5" transform="rotate(-90 159.4 49.5)">D3</text>
<text x="225" y="48.2">10k</text>
<text x="232.7" y="48.2">100k</text>
<text x="249.6" y="50.1">0R</text>
<text x="266" y="48.2">DNF</text>
<text x="308.6" y="51.6">C24</text>
<text x="308.7" y="53.9">10uF</text>
<text x="317" y="51.6">R68</text>
<text x="317.2" y="53.9">100k</text>
<text x="326.5" y="52.3">R69</text>
<text x="30.7" y="58.5">D5</text>
<text x="47.2" y="58.5">C3</text>
<text x="56.1" y="58.5">C4</text>
<text x="76.5" y="59.4">R42</text>
<text x="91.7" y="59.4">R44</text>
<text x="135.6" y="55.3">2.2k</text>
<text x="165.2" y="54.2" transform="rotate(-90 165.2 54.2)">RB160M-40TR</text>
<text x="249.7" y="58">R28</text>
<text x="259.1" y="58.1">100nF</text>
<text x="260" y="55.8">C22</text>
<text x="273.9" y="57.1">DNF</text>
<text x="274.1" y="54.8">D10</text>
<text x="283.9" y="57.7">0R</text>
<text x="284.1" y="55.4">R128</text>
<text x="326.7" y="54.6">100k</text>
<text x="39.9" y="65.3" transform="rotate(-90 39.9 65.3)">SMFE5-0A</text>
<text x="47.3" y="63.6">47uF</text>
<text x="56.2" y="63.6">47uF</text>
<text x="67.6" y="61">R41</text>
<text x="67.7" y="63.6">2.2k</text>
<text x="76.6" y="61.4">1.6k</text>
<text x="91.8" y="61.4">1.6k</text>
<text x="108.9" y="60.4">VDD1</text>
<text x="108.9" y="62.9">VDD2</text>
<text x="108.9" y="65.4">STAT1</text>
<text x="116.8" y="60.4">#PG(#TE)</text>
<text x="119" y="65.4">VBAT2</text>
<text x="152.5" y="63">Q1</text>
<text x="249.5" y="60.3">DNF</text>
<text x="108.9" y="68">STAT2</text>
<text x="108.9" y="70.5">PROG</text>
<text x="119" y="68">VBAT1</text>
<text x="137.7" y="68.1">C8</text>
<text x="137.8" y="70.4">1uF</text>
<text x="148.2" y="68">R54</text>
<text x="178.2" y="70.6">TP79</text>
<text x="197.2" y="68.8">SW_Push</text>
<text x="199.4" y="66.5">SW3</text>
<text x="225" y="67.2">C14</text>
<text x="225.1" y="69.5">1uF</text>
<text x="241.9" y="66.3" transform="rotate(-90 241.9 66.3)">GND</text>
<text x="273.2" y="69.9">Q4A</text>
<text x="308.5" y="70">300k</text>
<text x="308.9" y="67.7">R67</text>
<text x="77" y="76">R43</text>
<text x="92.2" y="76">R45</text>
<text x="108.9" y="73.1">VSS</text>
<text x="118.5" y="73.1">THERM</text>
<text x="148.1" y="73.1">DNF</text>
<text x="262.9" y="72.5">IRF7509TRPBF</text>
<text x="322.7" y="74.3">GND</text>
<text x="125.9" y="81.4">0R</text>
<text x="126" y="79.5">R52</text>
<text x="134.7" y="78.8">GND</text>
<text x="147.8" y="78.2">TP18</text>
<text x="157.7" y="80.7">C9</text>
<text x="166.6" y="80.7">C11</text>
<text x="191.8" y="80">GND</text>
<text x="221.5" y="81.8" transform="rotate(-90 221.5 81.8)">D4</text>
<text x="280.1" y="83.2">GND</text>
<text x="142.3" y="86.3" transform="rotate(-90 142.3 86.3)">18650</text>
<text x="157.8" y="85.8">47uF</text>
<text x="166.7" y="85.8">47uF</text>
<text x="226.6" y="89.8" transform="rotate(-90 226.6 89.8)">RB160M-40TR</text>
<text x="34.6" y="94.7">GND</text>
<text x="44.4" y="94.7">GND</text>
<text x="53.3" y="94.7">GND</text>
<text x="63.4" y="94.7">GND</text>
<text x="73" y="94.7">GND</text>
<text x="88.2" y="94.7">GND</text>
<text x="100.9" y="94.7">GND</text>
<text x="133.5" y="91">TH2</text>
<text x="133.6" y="93.3">10K</text>
<text x="128.9" y="102.3">GND</text>
<text x="140.9" y="103">GND</text>
<text x="154.3" y="102.3">GND</text>
<text x="163.1" y="102.3">GND</text>
<text x="293.6" y="116.6">R58</text>
<text x="294" y="118.9">1M</text>
<text x="354.5" y="118.2">+3V3</text>
<text x="383.6" y="117.6">+5V</text>
<text x="137.9" y="122.1">PWR_FLAG</text>
<text x="277.9" y="121.9">TP27</text>
<text x="303.8" y="124.5">R64</text>
<text x="313.7" y="124.6">C23</text>
<text x="324.3" y="122">TP28</text>
<text x="152.6" y="128.9">D9</text>
<text x="205.9" y="130.9">+3V3</text>
<text x="218.6" y="130.3">PWR_FLAG</text>
<text x="304" y="127.1">470k</text>
<text x="313.9" y="127">100nF</text>
<text x="358.2" y="130.8">1M</text>
<text x="358.3" y="128.5">R18</text>
<text x="386.8" y="130.1">1M</text>
<text x="386.9" y="127.8">R21</text>
<text x="124.5" y="132.2">+5V</text>
<text x="147.7" y="134.6">RB160M-40TR</text>
<text x="300.4" y="135.3">GND</text>
<text x="308.7" y="135.3">GND</text>
<text x="49.3" y="143.5">10uH</text>
<text x="50.4" y="141.2">L1</text>
<text x="63" y="141.6">D2</text>
<text x="63.9" y="143.5">RB160M-40TR</text>
<text x="116.3" y="143.5" transform="rotate(-90 116.3 143.5)">0R</text>
<text x="118.6" y="143.4" transform="rotate(-90 118.6 143.4)">R59</text>
<text x="130.6" y="140.4">TP25</text>
<text x="148.6" y="142.3">MIC5219-3.3</text>
<text x="152.6" y="140">U4</text>
<text x="198.2" y="143.5" transform="rotate(-90 198.2 143.5)">0R</text>
<text x="200.5" y="143.4" transform="rotate(-90 200.5 143.4)">R60</text>
<text x="212.5" y="139.8">TP26</text>
<text x="358.3" y="140.5">R19</text>
<text x="358.4" y="142.8">470k</text>
<text x="386.9" y="139.9">R22</text>
<text x="387" y="142.2">470k</text>
<text x="50.3" y="149.5">U1</text>
<text x="137.9" y="148.8">R32</text>
<text x="148.8" y="146.1">IN</text>
<text x="148.8" y="148.6">EN</text>
<text x="154.8" y="146.1">OUT</text>
<text x="156" y="148.6">BP</text>
<text x="179.1" y="148.8">C63</text>
<text x="189.3" y="148.8">C46</text>
<text x="31.8" y="154.3">0R</text>
<text x="31.9" y="152">R20</text>
<text x="45.3" y="151.8">MIC2250-1YD5</text>
<text x="46.2" y="155.6">VIN</text>
<text x="53.8" y="155.6">SW</text>
<text x="80.2" y="151.3">R46</text>
<text x="80.3" y="153.6">110k</text>
<text x="128.9" y="153.9">C25</text>
<text x="137.9" y="151.1">0R</text>
<text x="154.3" y="152.8" transform="rotate(-90 154.3 152.8)">GND</text>
<text x="169.4" y="153.6">DNF</text>
<text x="169.6" y="151.3">C32</text>
<text x="179" y="151.1">1uF</text>
<text x="189.2" y="151.1">DNF</text>
<text x="354.4" y="152.4">GND</text>
<text x="383" y="151.8">GND</text>
<text x="13.5" y="158.2">C2</text>
<text x="13.7" y="160.1">10uF</text>
<text x="46.2" y="158.8">EN</text>
<text x="54.3" y="158.8">FB</text>
<text x="91.5" y="158.3">C10</text>
<text x="91.6" y="160.6">4.7nF</text>
<text x="102.8" y="158.3">C5</text>
<text x="102.9" y="160.6">10uF</text>
<text x="113.5" y="160.6">DNF</text>
<text x="113.6" y="158.3">C6</text>
<text x="128.9" y="156.2">1uF</text>
<text x="138.9" y="161.9">DNF</text>
<text x="139.1" y="159.6">C31</text>
<text x="174.1" y="160.7">GND</text>
<text x="32.9" y="165.1">DNF</text>
<text x="33" y="162.7">C7</text>
<text x="52.1" y="164" transform="rotate(-90 52.1 164)">GND</text>
<text x="72.7" y="163.9">R47</text>
<text x="72.7" y="165.8">36k</text>
<text x="12.5" y="170.8">TP19</text>
<text x="123.9" y="169.6">GND</text>
<text x="28.7" y="175.3">GND</text>
<text x="70.6" y="175.3">GND</text>
</g>
<g font-size="1.8" fill="#0000c2">
<text x="235.6" y="34.6">auto-off top position (default)</text>
<text x="235.6" y="36.6">auto-on bottom position</text>
<text x="128.9" y="44.2">PWRGOOD1</text>
<text x="65.4" y="56.1">PWRLED1</text>
<text x="75.6" y="56.3">Complete1</text>
<text x="90.8" y="56.3">Charging1</text>
<text x="116.2" y="91.9">Recomended</text>
<text x="15.2" y="108.1">Led calcs</text>
<text x="15.2" y="110.1">d11 and d15 = ((5-0.5v schottky assumed)-2v assumed)/2200=1.13mA</text>
<text x="15.2" y="112.2">d11 and d15 = ((5-0.5v schottky assumed)-2v assumed)/1600=1.56mA</text>
<text x="276.2" y="143.5">divider ratio=47/147=31.97</text>
<text x="276.2" y="145.5">5/1024=1adc=4.88mm</text>
<text x="276.2" y="147.6">(4.2/4.88m)*0.3197=275.15adc=fully charged and above</text>
<text x="47" y="174.1">Vout=Vrefx(R1/R2 + 1)</text>
<text x="47" y="176.2">Vref=1.24V</text>
<text x="47" y="178.2">R2 not to exceed 5K</text>
<text x="95.2" y="181.1">The diode must be rated for the peak inductor current,</text>
<text x="95.2" y="183.1">and its reverse voltage rating must be greater than the</text>
<text x="95.2" y="185.2">output voltage.</text>
</g>
<g font-size="1.8" fill="#848400">
<text x="10.6" y="42.6">5Vin</text>
<text x="316.5" y="118.8">BatMon</text>
<text x="129.8" y="137.8">5Vout</text>
<text x="211.7" y="137.2">3.3Vout</text>
<text x="362.2" y="135.3">3V3_RAIL_MON</text>
<text x="390.8" y="135.3">5V_RAIL_MON</text>
</g>
<g font-size="1.8">
<text x="196.2" y="42.3">BAT_OP</text>
<text x="333.8" y="42.3">BOOST_EN</text>
<text x="136.5" y="64.6">BATV</text>
<text x="166.2" y="69.6">BAT_OP</text>
<text x="287" y="121.1">BATV</text>
</g>
<text font-size="1.8" fill="#008400" x="15.2" y="145.2">BOOST_EN</text>
<text font-size="1.8" fill="#840084" x="51" y="147.3">1A</text>
<g font-size="1.7" fill="#0000c2">
<text x="82.5" y="98">Ich = 1000/Rp</text>
<text x="82.5" y="99.9">200mA-&gt;4.99k</text>
<text x="82.5" y="101.9">400mA-&gt;4.99k || 4.99k</text>
</g>
<text font-size="1.5" fill="#008484" x="107.9" y="55.9">MCP73833</text>
<text font-size="1.4" fill="#008484" x="68.5" y="51.2" transform="rotate(-90 68.5 51.2)">RED</text>
<g font-size="1.2" fill="#008484">
<text x="78" y="51.1" transform="rotate(-90 78 51.1)">GRN</text>
<text x="93.2" y="51" transform="rotate(-90 93.2 51)">YLW</text>
<text x="77.1" y="77.9">4.99k</text>
<text x="92.3" y="77.9">4.99k</text>
</g>
</svg>
